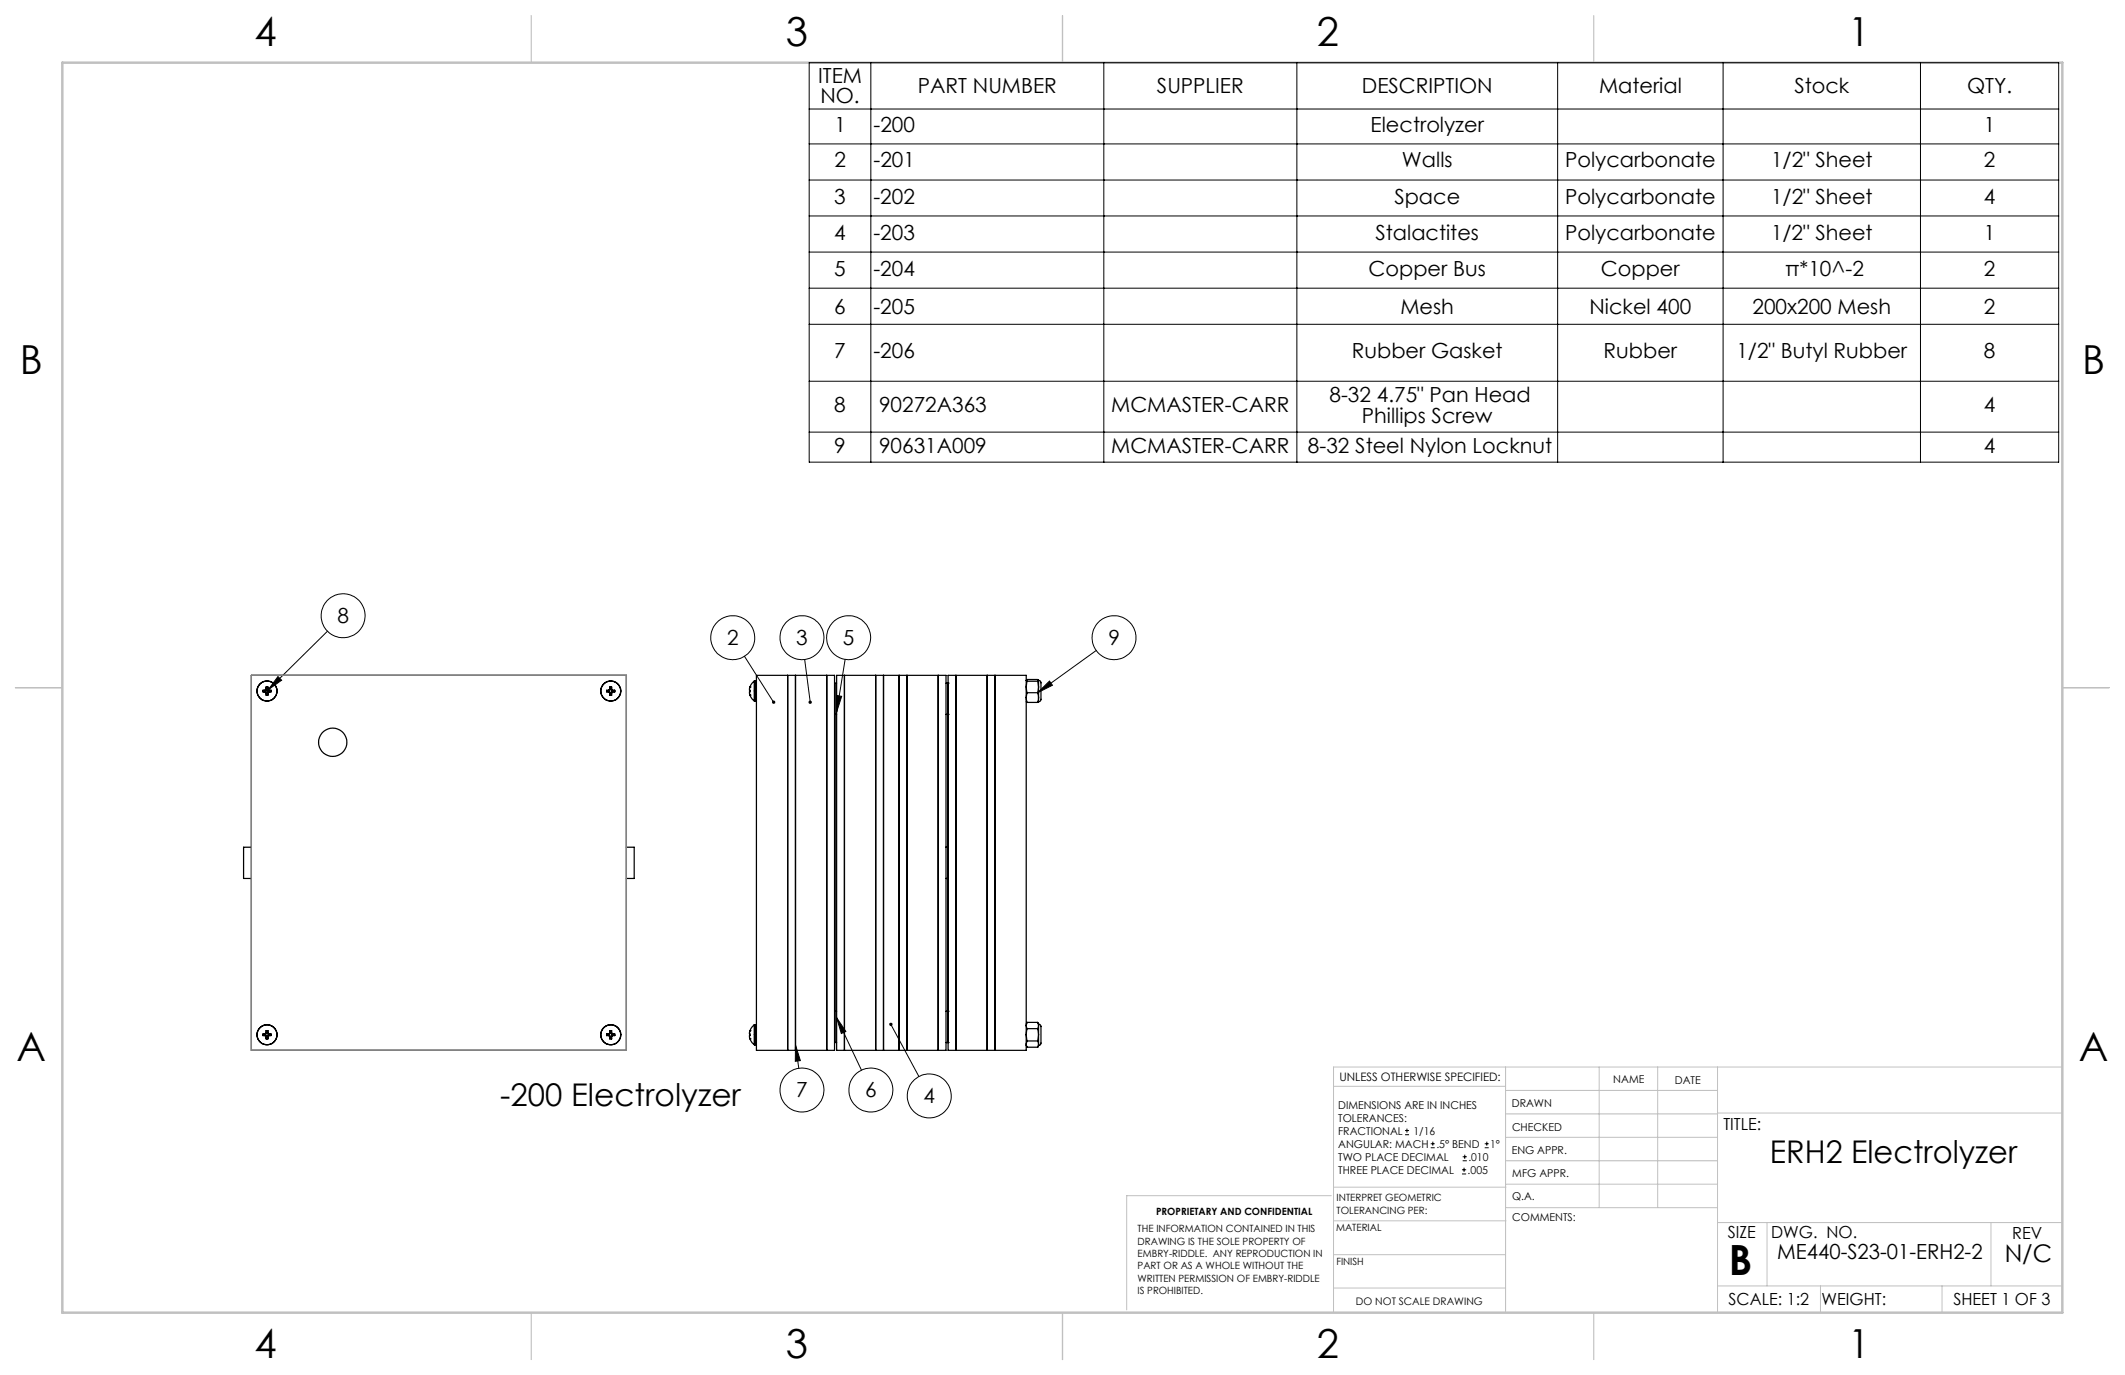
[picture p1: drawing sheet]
<svg xmlns="http://www.w3.org/2000/svg" width="432mm" height="279mm" viewBox="0 0 432 279" stroke-linecap="round" stroke-linejoin="round" font-family="sans-serif">
<g fill="none" stroke="#c0c0c0" stroke-width=".2">
<path d="M305.9 216.8v49.9M324.9 216.8v28.6M336.8 216.8v28.6M349 216.8v49.9M419.1 216.8h-148.1v49.9M271 220.7h34.9M305.9 231.1h43.1M305.9 226.3h43.1M305.9 221.6h43.1M305.9 235.9h43.1M349 226.2h70.1M270.5 243h-41.5v23.2"/>
<path d="M271 255h34.9M271 248.1h35M271 241.2h35M305.9 240.6h43.1M306 245.4h43M349 248.4h70.1M359.1 248.4v12.9M404.6 248.4v12.9M271 261.7h34.9M349 261.3h70.1M369.9 261.3v5.4M394.6 261.3v5.4"/>
</g>
<path d="M108 3.2v9.5M215.9 3.2v9.5M323.8 3.2v9.5M3.1 139.7h9.6M419.1 139.7h9.5M108 266.7v9.6M215.9 266.7v9.6M323.8 266.7v9.6" fill="none" stroke="#c0c0c0" stroke-width=".25"/>
<path d="M12.7 12.7h406.4v254h-406.4z" fill="none" stroke="#c0c0c0" stroke-width=".5"/>
<g fill="none" stroke="#000" stroke-width=".25">
<path d="M51.1 137.2h76.2v76.2h-76.2zM54.1 140l-.1 .2M54.1 139.6h.3M54.1 139.6v.4M54.1 140h.1M54.1 139.6l.1 .2M54.2 139.8h.2M54.2 140l-.2 .2M54.2 139.8v.2M54.4 140v.2M54.4 140h.1M54.4 139.8v.2"/>
<path d="M54.4 140l.1 .2M54.4 139.6v.4M54.4 139.6v.2M123.9 139.6h.4M123.9 139.6v.4M123.9 140v.2M123.9 140h.1M123.9 139.6l.1 .2M124 139.8h.2M124 140l-.1 .2M124 139.8v.2M124.2 140h.1"/>
<path d="M124.2 140l.1 .2M124.2 139.8v.2M124.3 140l.1 .2M124.3 139.6v.4M124.3 139.6l-.1 .2M152.4 139.6l-.1 .3 .1 1.4M152.4 139.6h.1M153.3 138.4l-.7 .7-.2 .5M153.3 138.4v4.1M153.3 138.4h.1M153.3 138.4h.3M153.6 138.4l.1 .1"/>
<path d="M153.6 138.4v4.1M153.7 137.2h15.9v76.2h-15.9zM160.1 137.2v76.2M161.6 137.2v76.2M168 137.2v76.2M169.6 138.8h.4M169.6 138.8v73M170 137.2h22.2v76.2h-22.2zM171.6 137.2v76.2M177.9 137.2v76.2M179.5 137.2v76.2M182.7 137.2v76.2"/>
<path d="M184.3 137.2v76.2M190.6 137.2v76.2M192.2 138.8h.5M192.7 138.8h.1M192.7 138.8v6.4M192.7 137.2h15.8v76.2h-15.8zM194.2 137.2v76.2M200.6 137.2v76.2M202.2 137.2v76.2M208.7 138.4a3.9 3.9 0 0 0 0 2.4M208.7 138.4h2.2M210.9 138.4l.1 1.2"/>
<path d="M211 138.3h.3l.2 .3v3.6l-.2 .3-.3 .1M211 139.6v2.1M211 138.3v1.3M211 139.6l-.1 1.2M211 138.3l-.1 .1M211 138.3l-.1-.2h-2.2l-.2 .2 .2 .1M53.4 140.3v.3M53.4 140.6h.4M53.4 140.3h.4M53.4 140.3h.2M53.6 140.3v.2M53.6 140.5l-.2 .1"/>
<path d="M53.6 140.5h.2M53.6 140.3h.2M53.8 140.6l.2 .1M53.8 140.3h.1M53.8 140.5v.1M53.8 140.5l.2 .1M54 140.7l.1 .2M54 140.2l-.2 .1M54 140.2h.1M54 140.6v.1M54 140.6l.2 .2M54.1 140.9v.4"/>
<path d="M54.1 141.3h.3M54.2 141l-.1 .3M54.2 141h.2M54.2 140.8l-.1 .1M54.2 140.8v.2M54.4 140.8v.1M54.4 140.8v.2M54.4 141v.3M54.4 140.9v.4M54.4 140.6l.1 .1M54.4 140.2l.3 .1M54.4 140.6v.2"/>
<path d="M54.5 140.7l-.1 .2M54.5 140.2l.2 .1M54.5 140.2h-.1M54.7 140.6l-.2 .1M54.7 140.6h.4M54.7 140.3h.4M54.7 140.5l-.3 .1M54.7 140.3h.1M54.7 140.5v.1M54.7 140.5h.2M54.7 140.3h.2M54.9 140.5l.2 .1"/>
<path d="M54.9 140.3v.2M55.1 140.3v.3M55.1 140.3h-.2M123.3 140.3v.3M123.3 140.6h.4M123.3 140.3h.4M123.3 140.3h.2M123.5 140.3v.2M123.5 140.5h.2M123.5 140.3h.2M123.5 140.5l-.2 .1M123.7 140.6l.2 .1"/>
<path d="M123.7 140.3h.1M123.7 140.5v.1M123.7 140.5l.2 .1M123.9 140.2l-.2 .1M123.9 140.7v.2M123.9 140.2h.1M123.9 140.6v.1M123.9 140.6l.1 .2M123.9 140.9v.4M123.9 141.3h.4M124 141l-.1 .3M124 141h.2"/>
<path d="M124 140.8l-.1 .1M124 140.8v.2M124.2 140.8l.1 .1M124.2 140.8v.2M124.2 141l.1 .3M124.3 140.9v.4M124.3 140.6l-.1 .2M124.3 140.6l.1 .1M124.3 140.2l.2 .1M124.4 140.7l-.1 .2M124.4 140.2l.1 .1M124.4 140.2h-.1"/>
<path d="M124.5 140.6l-.1 .1M124.5 140.6h.4M124.5 140.3h.4M124.5 140.5h.2M124.5 140.3h.2M124.5 140.3h.1M124.5 140.5v.1M124.5 140.5l-.2 .1M124.7 140.5l.2 .1M124.7 140.3v.2M124.9 140.3v.3M124.9 140.3h-.2"/>
<path d="M152.4 141.3l.4 .6 .5 .6M152.4 141.3h.1M153.3 142.5h.1M153.3 142.5h.3M153.7 142.3l-.1 .2M169.6 145.2h.4M192.2 145.2h.5M192.7 145.2h.1M208.5 142.6l.2 .1M208.7 140.8a2.85 2.85 0 0 0 0 1.9M208.7 140.8h2.2M208.7 142.7h2.2"/>
<path d="M210.9 140.8l.1 .9M211 141.7l-.1 1M211 141.7v.9M211 142.6l-.1 .1M51.1 172.2h-1.6v6.3h1.6M127.3 172.2h1.6v6.3h-1.6M192.2 178.5h.5M192.2 172.2h.5M53.4 210.1v.3M53.4 210.4h.4M53.4 210.1h.4M53.4 210.1l.2 .1"/>
<path d="M53.6 210.2v.2M53.6 210.2h.2M53.6 210.4h-.2M53.6 210.4h.2M53.8 210.4l.2 .1M53.8 210.1v.1M53.8 210.4h.1M54 210.5l.1 .2M54 210l-.2 .1M54 210v.1M54 210.5h.1M54 210.5l.2 .2"/>
<path d="M54 210.1l-.2 .1M54.1 209.8l-.1 .2M54.1 210.7v.4M54.1 211.1h.3M54.1 209.4h.3M54.1 209.4v.4M54.1 209.8h.1M54.1 209.4l.1 .2M54.2 210.9l-.1 .2M54.2 209.6h.2M54.2 210.9h.2M54.2 209.6v.2"/>
<path d="M54.2 210.7v.2M54.2 210.7h-.1M54.2 209.8l-.2 .3M54.4 209.6v.2M54.4 210.7v.2M54.4 210.7h.1M54.4 209.8v.3M54.4 209.8h.1M54.4 210.9v.2M54.4 209.8l.1 .2M54.4 210.7v.4M54.4 209.4v.4"/>
<path d="M54.4 209.4v.2M54.4 210.5v.2M54.4 210.5h.1M54.4 210.1l.3 .1M54.5 210.5l-.1 .2M54.5 210l.2 .1M54.5 210l-.1 .1M54.7 210.4l-.2 .1M54.7 210.4h.4M54.7 210.1h.4M54.7 210.1v.1M54.7 210.4h.1"/>
<path d="M54.7 210.4l-.3 .1M54.7 210.2h.2M54.7 210.4h.2M54.9 210.4h.2M54.9 210.2v.2M55.1 210.1v.3M55.1 210.1l-.2 .1M123.3 210.1v.3M123.3 210.4h.4M123.3 210.1h.4M123.3 210.1l.2 .1M123.5 210.2v.2"/>
<path d="M123.5 210.2h.2M123.5 210.4h.2M123.5 210.4h-.2M123.7 210.4l.2 .1M123.7 210.1v.1M123.7 210.4h.1M123.9 210.5v.2M123.9 210l-.2 .1M123.9 210v.1M123.9 210.1l-.2 .1M123.9 210.5h.1M123.9 210.5l.1 .2"/>
<path d="M123.9 210.7v.4M123.9 211.1h.4M123.9 209.4h.4M123.9 209.4v.4M123.9 209.8v.2M123.9 209.8h.1M123.9 209.4l.1 .2M124 210.9l-.1 .2M124 210.9h.2M124 209.6h.2M124 209.6v.2M124 210.7v.2"/>
<path d="M124 209.8l-.1 .3M124 210.7h-.1M124.2 209.6v.2M124.2 210.7v.2M124.2 209.8h.1M124.2 209.8l.1 .3M124.2 210.7h.1M124.2 210.9l.1 .2M124.3 210.7v.4M124.3 209.8l.1 .2M124.3 209.4v.4M124.3 209.4l-.1 .2"/>
<path d="M124.3 210.5h.1M124.3 210.5l-.1 .2M124.3 210.1l.2 .1M124.4 210.5l-.1 .2M124.4 210l.1 .1M124.4 210l-.1 .1M124.5 210.4l-.1 .1M124.5 210.4h.4M124.5 210.1h.4M124.5 210.1v.1M124.5 210.4h.1M124.5 210.2h.2"/>
<path d="M124.5 210.4h.2M124.5 210.4l-.2 .1M124.7 210.4h.2M124.7 210.2v.2M124.9 210.1v.3M124.9 210.1l-.2 .1M152.4 211.1l.4 .7 .5 .5M152.4 211.1h.1M152.4 209.4l-.1 .4 .1 1.3M152.4 209.4h.1M153.3 212.3h.1M153.3 208.2l-.7 .7-.2 .5"/>
<path d="M153.3 208.2v4.1M153.3 208.2h.1M153.3 212.3h.3M153.3 208.2h.3M153.6 208.2l.1 .1M153.6 208.2v4.1M153.7 212.2l-.1 .1M169.6 205.5h.4M169.6 211.8h.4M192.2 205.5h.5M192.2 211.8h.5M192.7 205.5h.1"/>
<path d="M192.7 211.8h.1M192.7 205.5v6.3M208.5 212.4l.2 .4M208.7 211.5a1.23 1.23 0 0 0 0 1.3M208.7 209a4.5 4.5 0 0 0 0 2.5M208.7 207.8a1.23 1.23 0 0 0 0 1.2M208.7 207.8l-.2 .3M208.7 211.5h2.2M208.7 212.8h2.2M208.7 209h2.2M208.7 207.8h2.2M210.9 211.5l.1 .7"/>
<path d="M210.9 209l.1 1.3M210.9 207.8l.1 .6M210.9 207.8l.1 .3M211 208.1h.2a.72 .72 0 0 1 .3 1v3l-.2 .3h-.3M211 212.2l-.1 .6M211 208.4v1.9M211 208.1v.3M211 212.2v.2M211 210.3v1.9M211 210.3l-.1 1.2M211 208.4l-.1 .6M211 212.4l-.1 .4"/>
<circle cx="54.2" cy="140.4" r="2.02"/>
<circle cx="67.6" cy="150.8" r="2.87"/>
<circle cx="124.1" cy="140.4" r="2.02"/>
<circle cx="54.2" cy="210.3" r="2.02"/>
<circle cx="124.1" cy="210.3" r="2.02"/>
</g>
<g fill="none" stroke="#000" stroke-width=".2">
<path d="M164.4 12.7h253.9v81.2h-253.9zM177 12.7v81.2M224.3 12.7v81.2M263.5 12.7v81.2M316.5 12.7v81.2M350.1 12.7v81.2M390.2 12.7v81.2M164.4 22.2h253.9M164.4 29.2h253.9M164.4 36.6h253.9M164.4 43.9h253.9M164.4 51.2h253.9"/>
<path d="M164.4 58.6h253.9M164.4 65.9h253.9M164.4 77.5h253.9M164.4 87.8h253.9M56.5 137.5l.7 .7-2.7 2zM66.5 128.3l-12 11.9M151.3 133.3l5.9 9.4M163.5 134l1.1 8.7M171.7 134l-1.7 10.7M222.7 132.2l-11.8 8.6M170 141.3l1 .2-1 3.2zM210.9 140.8l2.4-2.4 .6 .8z"/>
<path d="M161.6 212.3l.7 4.8M161.6 212.3l1 3.2-1 .2zM170 206.8l5 10.7M170 206.8l1.9 2.8-.9 .4zM181 208.1l5.7 10.7M285.5 230.6h.8M285.5 229.7h.8M285.9 229.3v.9M290.7 233.2h.8M290.7 232.4h.8M291.1 232v.8M297.1 238.5h.8"/>
<path d="M297.1 237.7h.8M297.2 235.9h.9M297.2 235.1h.9M297.5 237.3v.8M297.6 234.6v.9M301.7 233.2h.8M301.7 232.4h.8M302.1 232v.8"/>
<circle cx="69.7" cy="125.1" r="4.5"/>
<circle cx="148.9" cy="129.6" r="4.5"/>
<circle cx="163" cy="129.6" r="4.5"/>
<circle cx="172.4" cy="129.6" r="4.5"/>
<circle cx="226.4" cy="129.6" r="4.5"/>
<circle cx="163" cy="221.5" r="4.5"/>
<circle cx="177" cy="221.5" r="4.5"/>
<circle cx="188.8" cy="222.7" r="4.5"/>
</g>
<path d="M51.1 137.2h76.2v76.2h-76.2z" fill="none" stroke="#808080" stroke-width=".25"/>
<g fill="#000">
<path d="M56.5 137.5l.7 .7-2.7 2z"/>
<path d="M157 142.4l-.1 .2a.35 .35 0 0 0 .1 .3 .35 .35 0 0 0 .4 .1l-.2-.3 .2 .3a.34 .34 0 0 0 .1-.5 .34 .34 0 0 0-.5-.1zM164.4 142.5a.33 .33 0 0 0-.1 .3 .33 .33 0 0 0 .4 .2l-.1-.3 .1 .3a.34 .34 0 0 0 .2-.5 .34 .34 0 0 0-.5 0zM180.7 208a.34 .34 0 0 0 .2 .5 .34 .34 0 0 0 .4-.3 .34 .34 0 0 0-.4-.3l.1 .2-.1-.2zM170 141.3l1 .2-1 3.2zM170 206.8l1.9 2.8-.9 .4zM161.6 212.3l1 3.2-1 .2zM210.9 140.8l2.4-2.4 .6 .8z"/>
</g>
<text font-size="8.5" x="351.3" y="259">B</text>
<g font-size="8.1">
<text x="51.7" y="9.3">4</text>
<text x="159.7" y="9.3">3</text>
<text x="267.6" y="9.3">2</text>
<text x="375.6" y="9.3">1</text>
<text x="4" y="76">B</text>
<text x="423.1" y="76">B</text>
<text x="3.3" y="215.7">A</text>
<text x="422.4" y="215.7">A</text>
<text x="51.7" y="276">4</text>
<text x="159.7" y="276">3</text>
<text x="267.6" y="276">2</text>
<text x="375.6" y="276">1</text>
</g>
<g font-size="6.3">
<text x="101.6" y="224.8">-200 Electrolyzer</text>
<text x="359.7" y="236.4">ERH2 Electrolyzer</text>
</g>
<text font-size="4.9" x="407.4" y="256.5">N/C</text>
<g font-size="4.2">
<text x="166.2" y="16.9">ITEM</text>
<text x="166.7" y="21">NO.</text>
<text x="186.5" y="18.9">PART NUMBER</text>
<text x="235.1" y="18.9">SUPPLIER</text>
<text x="276.7" y="18.9">DESCRIPTION</text>
<text x="324.9" y="18.9">Material</text>
<text x="364.6" y="18.9">Stock</text>
<text x="399.7" y="18.9">QTY.</text>
<text x="169.5" y="26.8">1</text>
<text x="177.5" y="26.8">-200</text>
<text x="278.5" y="26.8">Electrolyzer</text>
<text x="403.1" y="26.8">1</text>
<text x="169.5" y="34">2</text>
<text x="177.5" y="34">-201</text>
<text x="284.9" y="34">Walls</text>
<text x="318" y="34">Polycarbonate</text>
<text x="359.9" y="34">1/2&quot; Sheet</text>
<text x="403.1" y="34">2</text>
<text x="169.5" y="41.4">3</text>
<text x="177.5" y="41.4">-202</text>
<text x="283.3" y="41.4">Space</text>
<text x="318" y="41.4">Polycarbonate</text>
<text x="359.9" y="41.4">1/2&quot; Sheet</text>
<text x="403.1" y="41.4">4</text>
<text x="169.5" y="48.7">4</text>
<text x="177.5" y="48.7">-203</text>
<text x="279.5" y="48.7">Stalactites</text>
<text x="318" y="48.7">Polycarbonate</text>
<text x="359.9" y="48.7">1/2&quot; Sheet</text>
<text x="403.1" y="48.7">1</text>
<text x="169.5" y="56">5</text>
<text x="177.5" y="56">-204</text>
<text x="278.1" y="56">Copper Bus</text>
<text x="325.3" y="56">Copper</text>
<text x="362.8" y="56">π*10^-2</text>
<text x="403.1" y="56">2</text>
<text x="169.5" y="63.7">6</text>
<text x="177.5" y="63.7">-205</text>
<text x="284.6" y="63.7">Mesh</text>
<text x="323" y="63.7">Nickel 400</text>
<text x="356.1" y="63.7">200x200 Mesh</text>
<text x="403.1" y="63.7">2</text>
<text x="169.5" y="72.8">7</text>
<text x="177.5" y="72.8">-206</text>
<text x="274.7" y="72.8">Rubber Gasket</text>
<text x="325.9" y="72.8">Rubber</text>
<text x="352.8" y="72.8">1/2&quot; Butyl Rubber</text>
<text x="403.1" y="72.8">8</text>
<text x="169.5" y="83.7">8</text>
<text x="178.6" y="83.7">90272A363</text>
<text x="225.8" y="83.7">MCMASTER-CARR</text>
<text x="270.2" y="81.7">8-32 4.75&quot; Pan Head</text>
<text x="403.1" y="83.7">4</text>
<text x="276.7" y="85.9">Phillips Screw</text>
<text x="169.5" y="92">9</text>
<text x="178.6" y="92">90631A009</text>
<text x="225.8" y="92">MCMASTER-CARR</text>
<text x="265.8" y="92">8-32 Steel Nylon Locknut</text>
<text x="403.1" y="92">4</text>
<text x="68.6" y="126.6">8</text>
<text x="147.7" y="131.1">2</text>
<text x="161.8" y="131.1">3</text>
<text x="171.3" y="131.1">5</text>
<text x="225.2" y="131.1">9</text>
<text x="161.8" y="223">7</text>
<text x="175.8" y="223">6</text>
<text x="187.7" y="224.2">4</text>
<text x="361.1" y="255.9">ME440-S23-01-ERH2-2</text>
</g>
<g font-size="3.4">
<text x="350.2" y="229.5">TITLE:</text>
<text x="351.1" y="251.6">SIZE</text>
<text x="359.9" y="251.6">DWG. NO.</text>
<text x="408.9" y="251.7">REV</text>
<text x="351.2" y="265.2">SCALE: 1:2</text>
<text x="370.1" y="265.3">WEIGHT:</text>
<text x="396.9" y="265.2">SHEET 1 OF 3</text>
</g>
<text font-size="2.4" x="272.2" y="219.7">UNLESS OTHERWISE SPECIFIED:</text>
<g font-size="2.2">
<text x="327.8" y="220.1">NAME</text>
<text x="340.3" y="220.2">DATE</text>
<text x="271.9" y="225.3">DIMENSIONS ARE IN INCHES</text>
<text x="271.9" y="227.9">TOLERANCES:</text>
<text x="307.2" y="224.9">DRAWN</text>
<text x="271.9" y="230.6">FRACTIONAL</text>
<text x="271.9" y="233.2">ANGULAR: MACH</text>
<text x="287.2" y="230.6">1/16</text>
<text x="291.9" y="233.2">.5° BEND</text>
<text x="302.8" y="233.2">1°</text>
<text x="307.3" y="229.8">CHECKED</text>
<text x="271.9" y="238.5">THREE PLACE DECIMAL</text>
<text x="271.9" y="235.9">TWO PLACE DECIMAL</text>
<text x="298.2" y="238.5">.005</text>
<text x="298.4" y="235.9">.010</text>
<text x="307.2" y="234.5">ENG APPR.</text>
<text x="307.3" y="239.2">MFG APPR.</text>
<text x="307.3" y="243.9">Q.A.</text>
<text x="307.3" y="248.1">COMMENTS:</text>
</g>
<text font-size="2.1" x="275.5" y="265.1">DO NOT SCALE DRAWING</text>
<g font-size="2">
<text x="271.6" y="244.1">INTERPRET GEOMETRIC</text>
<text x="231.2" y="250.4">THE INFORMATION CONTAINED IN THIS</text>
<text x="234.9" y="246.8">PROPRIETARY AND CONFIDENTIAL</text>
<text x="271.5" y="250.2">MATERIAL</text>
<text x="271.6" y="246.6">TOLERANCING PER:</text>
<text x="231.2" y="252.9">DRAWING IS THE SOLE PROPERTY OF</text>
<text x="231.2" y="255.4">EMBRY-RIDDLE. ANY REPRODUCTION IN</text>
<text x="231.2" y="258">PART OR AS A WHOLE WITHOUT THE</text>
<text x="271.5" y="257">FINISH</text>
<text x="231.2" y="260.5">WRITTEN PERMISSION OF EMBRY-RIDDLE</text>
<text x="231.2" y="263">IS PROHIBITED.</text>
</g>
</svg>
